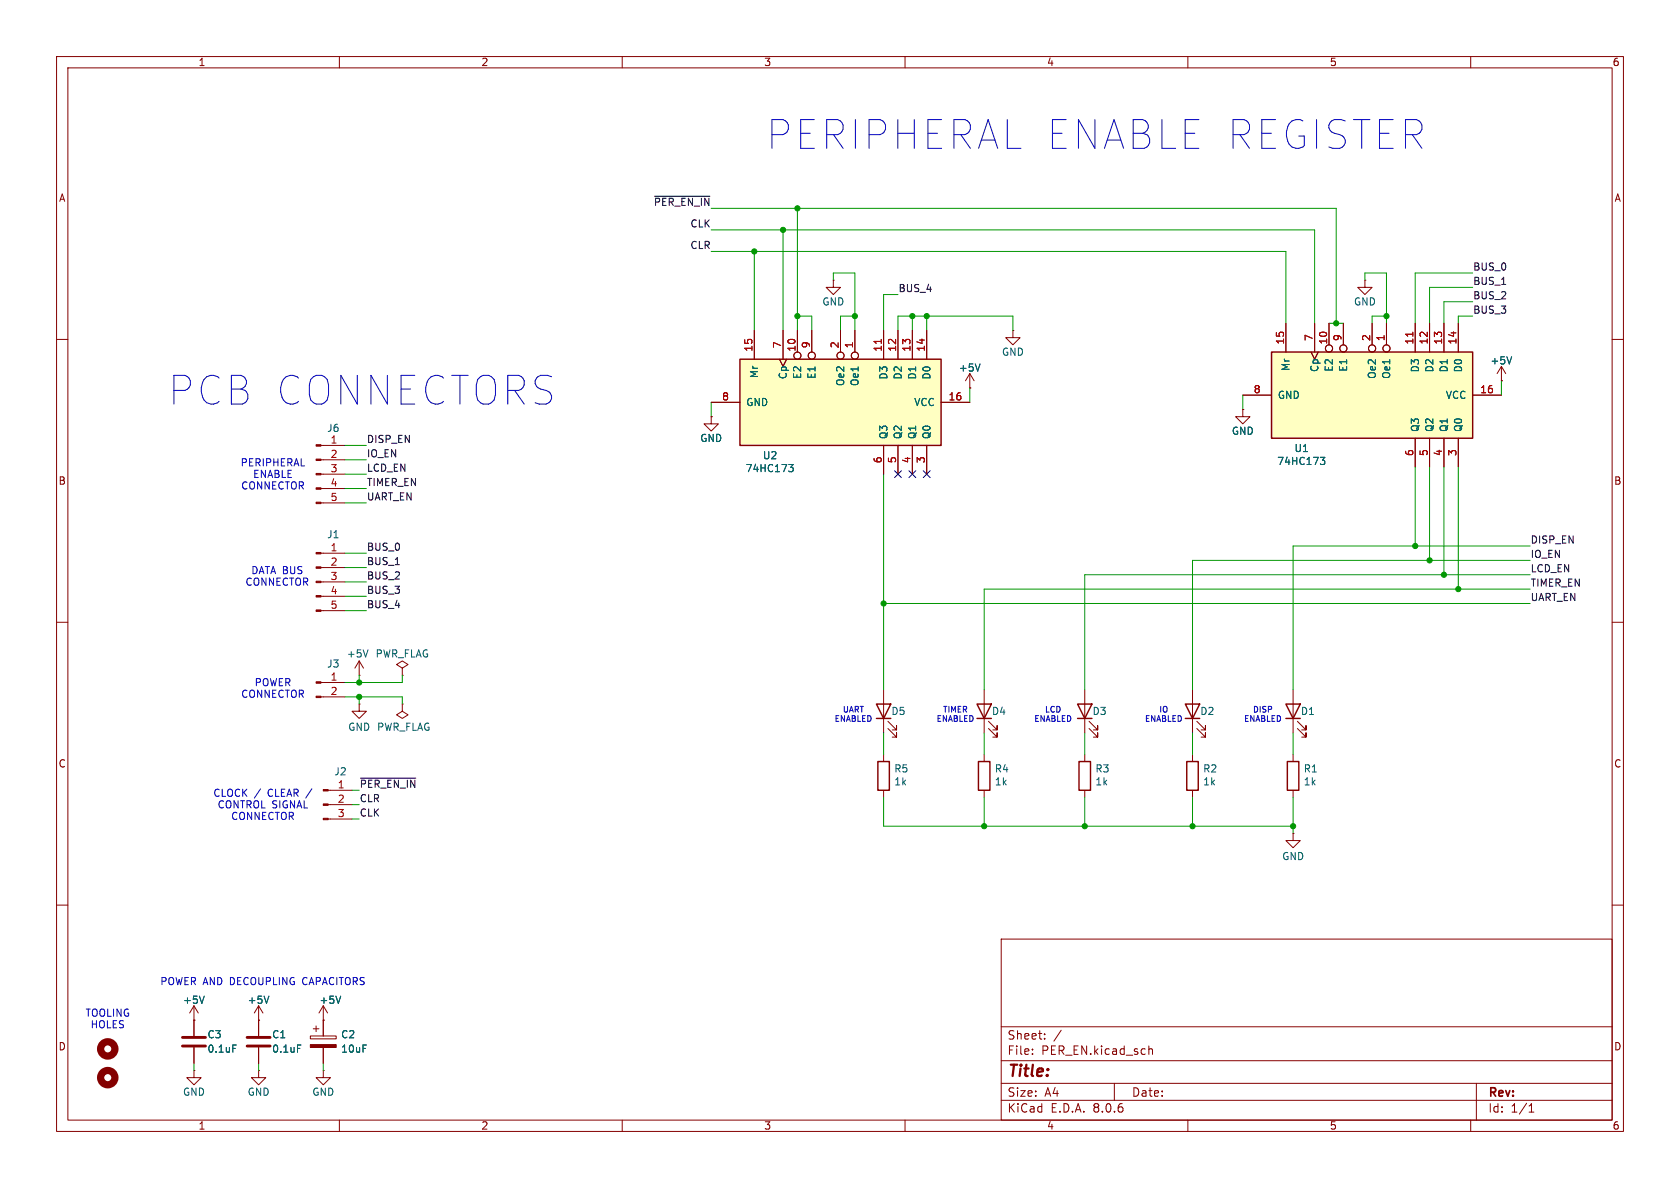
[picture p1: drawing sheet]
<svg xmlns="http://www.w3.org/2000/svg" width="297mm" height="210mm" viewBox="0 0 297 210" stroke-linecap="round" stroke-linejoin="round" font-family="sans-serif">
<g fill="none" stroke="#840000" stroke-width=".18">
<path d="M10 10h277v190h-277zM12 12h273v186h-273zM60 10v2M110 10v2M160 10v2M210 10v2M260 10v2M10 60h2M147.3 49.5v1.3h1.3l-1.3 1.3-1.3-1.3h1.3M147.3 49.5h.1M179.1 58.4v1.3h1.2l-1.2 1.3-1.3-1.3h1.3M179.1 58.4h.1"/>
<path d="M285 60h2M56.7 78.7h4.3M171.4 68.6h.1M171.4 66l-.7 1.3M171.4 66v2.6M171.4 66l.8 1.3M56.7 97.8h4.3M56.7 88.9h4.3M56.7 86.4h4.3M56.7 83.8h4.3M56.7 81.3h4.3M10 110h2"/>
<path d="M56.7 108h4.3M56.7 105.4h4.3M56.7 102.9h4.3M56.7 100.3h4.3M63.5 119.4h.1M63.5 116.8l-.8 1.3M63.5 116.8v2.6M63.5 116.8l.8 1.3M71.1 118.1l1-.6-1-.7-1 .7 1 .6v1.3M71.1 119.4h.1M285 110h2M56.7 123.2h4.3"/>
<path d="M56.7 120.7h4.3M63.5 124.5v1.2h1.3l-1.3 1.3-1.3-1.3h1.3M63.5 124.5h.1M71.1 124.5v1.2l1 .7-1 .6-1-.6 1-.7M71.1 124.5h.1M156.2 133.4v1.2M156.2 139.7v1.3M174 133.4v1.2M174 139.7v1.3M191.8 121.9v7.6M192.5 128.8l1.6 1.5v-.8v.8h-.8M192.5 127.5l1.6 1.5v-.7v.7h-.8"/>
<path d="M210.8 121.9v7.6M210.8 133.4v1.2M210.8 139.7v1.3M211.6 128.8l1.5 1.5v-.8v.8h-.8M211.6 127.5l1.5 1.5v-.7v.7h-.8M228.6 121.9v7.6M228.6 133.4v1.2M228.6 139.7v1.3M229.4 128.8l1.5 1.5v-.8v.8h-.8M229.4 127.5l1.5 1.5v-.7v.7h-.8M10 160h2M228.6 147.3v1.3h1.3l-1.3 1.3-1.3-1.3h1.3"/>
<path d="M228.6 147.3h.1M285 160h2M57.1 177.8l-.7 1.3M57.1 177.8v2.5M57.1 177.8l.8 1.3M177 166h108v32h-108zM57.1 180.3h.1M60 198v2M110 198v2M160 198v2M177 194.5h108M177 191.5h108"/>
<path d="M177 187.5h108M177 181.5h108M182.5 186.3v.1M182.5 185.5v.1M184.7 183.6v.1M184.7 182.8v.1M187.6 182.1l-1.3 2M197 191.5v3M203.1 184.9v1.5M203.1 185.5l.2-.1 .4 .1v.9M210 198v2M260 198v2"/>
<path d="M261 191.5v6.5M270.3 196.6h.9M270.3 195.5l.4-.4v1.5"/>
</g>
<path d="M155.2 134.6h2v5.1h-2zM173 134.6h2v5.1h-2zM190.5 124.5h2.5l-1.2 2.5zM190.5 127h2.5M209.5 124.5h2.6l-1.3 2.5zM209.5 127h2.6M209.8 134.6h2v5.1h-2zM227.3 124.5h2.6l-1.3 2.5zM227.3 127h2.6M227.6 134.6h2v5.1h-2z" fill="none" stroke="#840000" stroke-width=".25"/>
<path d="M173.3 64.3l-.5 1.3M65.1 114.9l-.5 1.2M60.2 176.1l-.4 1.3" fill="none" stroke="#006464" stroke-width=".18"/>
<g fill="#840000" stroke="#840000" stroke-width=".18">
<path d="M55.9 107.8h.8v.3h-.8z"/>
<path d="M55.9 105.3h.8v.2h-.8z"/>
<path d="M55.9 102.7h.8v.3h-.8z"/>
<path d="M55.9 100.2h.8v.3h-.8z"/>
<path d="M55.9 97.7h.8v.2h-.8z"/>
<path d="M55.9 123.1h.8v.2h-.8z"/>
<path d="M55.9 120.5h.8v.3h-.8z"/>
<path d="M55.9 88.8h.8v.2h-.8z"/>
<path d="M55.9 86.2h.8v.3h-.8z"/>
<path d="M55.9 83.7h.8v.2h-.8z"/>
<path d="M55.9 81.2h.8v.2h-.8z"/>
<path d="M55.9 78.6h.8v.3h-.8z"/>
</g>
<path d="M224.8 62.2h35.5v15.3h-35.5z" fill="#ffffc2"/>
<path d="M224.8 62.2h35.5v15.3h-35.5zM172.7 124.5h2.6l-1.3 2.5zM172.7 127h2.6" fill="none" stroke="#840000" stroke-width=".25"/>
<g fill="none" stroke="#840000" stroke-width=".18">
<path d="M227.3 57.2v5M232.4 57.2v5M234.9 57.2v3.8M237.5 57.2v3.8M241.3 49.5v1.3h1.3l-1.3 1.3-1.3-1.3h1.3M241.3 49.5h.1M242.6 57.2v3.8M245.1 57.2v3.8M250.2 57.2v5M252.7 57.2v5M255.3 57.2v5M257.8 57.2v5"/>
<path d="M219.7 72.4v1.3h1.3l-1.3 1.2-1.3-1.2h1.3M219.7 72.4h.1M219.7 69.9h5.1M231.8 62.2l.6 1.3 .6-1.3M250.2 77.5v5.1M252.7 77.5v5.1M255.3 77.5v5.1M257.8 77.5v5.1M260.3 69.9h5.1M265.4 67.3h.1M265.4 64.8l-.7 1.2M265.4 64.8v2.5"/>
<path d="M265.4 64.8l.8 1.2M174 121.9v7.6M174.8 128.8l1.5 1.5v-.8v.8h-.8M174.8 127.5l1.5 1.5v-.7v.7h-.8"/>
<circle cx="234.9" cy="61.6" r=".63"/>
<circle cx="237.5" cy="61.6" r=".63"/>
<circle cx="242.6" cy="61.6" r=".63"/>
<circle cx="245.1" cy="61.6" r=".63"/>
</g>
<path d="M249.8 58.7v.7" fill="none" stroke="#a90000" stroke-width=".18"/>
<path d="M267.2 63.1l-.4 1.2M233.4 80.8h.8l-.4 .5 .3 .1 .1 .5-.2 .2h-.4" fill="none" stroke="#006464" stroke-width=".18"/>
<path d="M130.8 63.5h35.6v15.2h-35.6z" fill="#ffffc2"/>
<path d="M130.8 63.5h35.6v15.2h-35.6zM154.9 124.5h2.6l-1.3 2.5zM154.9 127h2.6M190.8 134.6h2v5.1h-2z" fill="none" stroke="#840000" stroke-width=".25"/>
<g fill="none" stroke="#840000" stroke-width=".18">
<path d="M133.3 58.4v5.1M138.4 58.4v5.1M141 58.4v3.8M143.5 58.4v3.8M148.6 58.4v3.8M151.1 58.4v3.8M156.2 58.4v5.1M158.7 58.4v5.1M161.3 58.4v5.1M163.8 58.4v5.1M227.3 57.2v5M232.4 57.2v5"/>
<path d="M234.9 57.2v3.8M237.5 57.2v3.8M242.6 57.2v3.8M245.1 57.2v3.8M250.2 57.2v5M252.7 57.2v5M255.3 57.2v5M257.8 57.2v5M125.7 73.7v1.2h1.3l-1.3 1.3-1.2-1.3h1.2M125.7 73.7h.1M125.7 71.1h5.1M137.8 63.5l.6 1.3 .7-1.3"/>
<path d="M156.2 78.7v5.1M158.7 78.7v5.1M161.3 78.7v5.1M163.8 78.7v5.1M166.4 71.1h5M171.4 68.6h.1M219.7 72.4h.1M219.7 69.9h5.1M231.8 62.2l.6 1.3 .6-1.3M250.2 77.5v5.1M252.7 77.5v5.1M255.3 77.5v5.1"/>
<path d="M257.8 77.5v5.1M260.3 69.9h5.1M265.4 67.3h.1M58 139.7h4.2M156.2 121.9v7.6M157 128.8l1.5 1.5v-.8v.8h-.8M157 127.5l1.5 1.5v-.7v.7h-.8M191.8 133.4v1.2M191.8 139.7v1.3M58 144.8h4.2M58 142.2h4.2M34.3 177.8l-.8 1.3"/>
<path d="M34.3 177.8v5.3M34.3 177.8l.8 1.3M45.7 177.8l-.7 1.3M45.7 177.8v5.3M45.7 177.8l.8 1.3M34.3 180.3h.1M34.3 189.2v1.3h1.3l-1.3 1.3-1.3-1.3h1.3M34.3 189.2h.1M34.3 185.2v2.8M45.7 180.3h.1M45.7 189.2v1.3h1.3l-1.3 1.3-1.3-1.3h1.3M45.7 189.2h.1"/>
<path d="M45.7 185.2v2.8M54.9 183.1h4.5v.5h-4.5zM55.4 181.9h1M55.9 181.4v1M57.1 189.2v1.3h1.3l-1.3 1.3-1.2-1.3h1.2M57.1 189.2h.1M57.1 180.3h.1M57.1 180.3v2.8M57.1 185.2v2.8"/>
<circle cx="141" cy="62.9" r=".63"/>
<circle cx="143.5" cy="62.9" r=".63"/>
<circle cx="148.6" cy="62.9" r=".63"/>
<circle cx="151.1" cy="62.9" r=".63"/>
<circle cx="234.9" cy="61.6" r=".63"/>
<circle cx="237.5" cy="61.6" r=".63"/>
<circle cx="242.6" cy="61.6" r=".63"/>
<circle cx="245.1" cy="61.6" r=".63"/>
</g>
<path d="M155.8 60v.7M249.8 58.7v.7" fill="none" stroke="#a90000" stroke-width=".18"/>
<path d="M173.3 64.3l-.5 1.3M267.2 63.1l-.4 1.2M139.4 82.1h.8l-.4 .5 .4 .1v.4l-.2 .3h-.4M233.4 80.8h.8l-.4 .5 .3 .1 .1 .5-.2 .2h-.4M36.1 176.1l-.4 1.3M47.5 176.1l-.4 1.3M60.2 176.1l-.4 1.3M41.2 184.7h.6M52.6 184.7h.6" fill="none" stroke="#006464" stroke-width=".18"/>
<g fill="#840000" stroke="#840000" stroke-width=".18">
<path d="M54.9 184.7h4.5v.5h-4.5z"/>
<path d="M57.1 144.7h.9v.2h-.9z"/>
<path d="M57.1 142.1h.9v.3h-.9z"/>
<path d="M57.1 139.6h.9v.2h-.9z"/>
</g>
<g fill="none" stroke="#840000" stroke-width="1.3">
<circle cx="19" cy="185.4" r="1.27"/>
<circle cx="19" cy="190.5" r="1.27"/>
</g>
<path d="M32.3 184.9h4M32.3 183.4h4M43.7 184.9h4.1M43.7 183.4h4.1" fill="none" stroke="#840000" stroke-width=".51"/>
<path d="M115.7 34.7h9.8M63.7 137.6h9.8" fill="none" stroke="#0f0f0f" stroke-width=".18"/>
<g fill="none" stroke="#009600" stroke-width=".18">
<path d="M125.7 36.8h110.5v20.4M141 36.8v21.6M125.7 44.5h101.6v12.7M125.7 40.6h106.7v16.6M133.3 44.5v13.9M138.4 40.6v17.8M141 55.9h2.5v2.5M147.3 49.5v-1.2h3.8v10.1M151.1 55.9h-2.5v2.5M158.7 52.1h-2.5v6.3M158.7 58.4v-2.5h20.4v2.5M161.3 55.9v2.5"/>
<path d="M163.8 55.9v2.5M234.9 57.2h2.6M241.3 49.5v-1.2h3.8v8.9M245.1 55.9h-2.5v1.3M260.3 55.9h-2.5v1.3M260.3 48.3h-10.1v8.9M260.3 53.3h-5v3.9M260.3 50.8h-7.6v6.4M61 78.7h3.8M125.7 71.1v2.6M171.4 68.6v2.5M219.7 69.9v2.5"/>
<path d="M265.4 67.3v2.6M61 97.8h3.8M61 81.3h3.8M61 88.9h3.8M61 83.8h3.8M61 86.4h3.8M156.2 83.8v38.1M250.2 82.6v13.9M252.7 82.6v16.5M255.3 82.6v19M257.8 82.6v21.5M270.5 99.1h-59.7v22.8"/>
<path d="M270.5 96.5h-41.9v25.4M61 105.4h3.8M61 102.9h3.8M61 108h3.8M61 100.3h3.8M63.5 119.4v1.3M71.1 119.4v1.3h-10.1M156.2 106.7h114.3M270.5 101.6h-78.7v20.3M270.5 104.1h-96.5v17.8M61 123.2h10.1v1.3M62.2 139.7h1.3"/>
<path d="M63.5 123.2v1.3M156.2 129.5v3.9M174 129.5v3.9M191.8 129.5v3.9M210.8 129.5v3.9M228.6 129.5v3.9M62.2 142.2h1.3M62.2 144.8h1.3M156.2 141v5.1h72.4M174 141v5.1M191.8 141v5.1M210.8 141v5.1"/>
<path d="M228.6 141v6.3M34.3 188v1.2M45.7 188v1.2M57.1 188v1.2"/>
</g>
<path d="M158.1 83.2l1.3 1.2M159.4 83.2l-1.3 1.2M160.7 83.2l1.2 1.2M161.9 83.2l-1.2 1.2M163.2 83.2l1.2 1.2M164.4 83.2l-1.2 1.2" fill="none" stroke="#000084" stroke-width=".18"/>
<g fill="#009600" stroke="#009600" stroke-width=".18">
<circle cx="252.7" cy="99.1" r=".46"/>
<circle cx="250.2" cy="96.5" r=".46"/>
<circle cx="236.2" cy="57.2" r=".46"/>
<circle cx="245.1" cy="55.9" r=".46"/>
<circle cx="156.2" cy="106.7" r=".46"/>
<circle cx="63.5" cy="123.2" r=".46"/>
<circle cx="63.5" cy="120.7" r=".46"/>
<circle cx="191.8" cy="146.1" r=".46"/>
<circle cx="174" cy="146.1" r=".46"/>
<circle cx="210.8" cy="146.1" r=".46"/>
<circle cx="228.6" cy="146.1" r=".46"/>
<circle cx="141" cy="36.8" r=".46"/>
<circle cx="141" cy="55.9" r=".46"/>
<circle cx="133.3" cy="44.5" r=".46"/>
<circle cx="138.4" cy="40.6" r=".46"/>
<circle cx="151.1" cy="55.9" r=".46"/>
<circle cx="163.8" cy="55.9" r=".46"/>
<circle cx="161.3" cy="55.9" r=".46"/>
<circle cx="257.8" cy="104.1" r=".46"/>
<circle cx="255.3" cy="101.6" r=".46"/>
</g>
<g font-size="7.1" fill="#0000c2">
<text x="135.5" y="26.6">PERIPHERAL ENABLE REGISTER</text>
<text x="29.8" y="71.9">PCB CONNECTORS</text>
</g>
<text font-size="2.8" fill="#840000" x="178" y="190.9">Title:</text>
<g font-size="2.1" fill="#840000">
<text x="178" y="184">Sheet:</text>
<text x="178" y="186.7">File:</text>
<text x="184.1" y="186.7">PER_EN.kicad_sch</text>
<text x="178" y="196.9">KiCad</text>
<text x="178" y="194.1">Size:</text>
<text x="184.7" y="194.1">A4</text>
<text x="185.7" y="196.9">E.D.A.</text>
<text x="193.3" y="196.9">8.0.6</text>
<text x="200" y="194.1">Date:</text>
<text x="263" y="194.3">Rev:</text>
<text x="263" y="196.9">Id:</text>
<text x="267.1" y="196.9">1/1</text>
</g>
<g font-size="1.8" fill="#840000">
<text x="35" y="11.9">1</text>
<text x="85" y="11.9">2</text>
<text x="135" y="11.9">3</text>
<text x="185" y="11.9">4</text>
<text x="235" y="11.9">5</text>
<text x="285" y="11.9">6</text>
<text x="10.3" y="35.9">A</text>
<text x="285.3" y="35.9">A</text>
<text x="10.3" y="85.9">B</text>
<text x="285.3" y="85.9">B</text>
<text x="10.3" y="135.9">C</text>
<text x="285.3" y="135.9">C</text>
<text x="10.3" y="185.9">D</text>
<text x="285.3" y="185.9">D</text>
<text x="35" y="199.9">1</text>
<text x="85" y="199.9">2</text>
<text x="135" y="199.9">3</text>
<text x="185" y="199.9">4</text>
<text x="235" y="199.9">5</text>
<text x="285" y="199.9">6</text>
</g>
<g font-size="1.8" fill="#0f0f0f">
<text x="115.5" y="36.5">~{PER_EN_IN}</text>
<text x="122" y="40.3">CLK</text>
<text x="122" y="44.1">CLR</text>
<text x="260.3" y="47.9">BUS_0</text>
<text x="158.7" y="51.7">BUS_4</text>
<text x="260.3" y="50.5">BUS_1</text>
<text x="260.3" y="53">BUS_2</text>
<text x="260.3" y="55.5">BUS_3</text>
<text x="64.8" y="83.5">LCD_EN</text>
<text x="64.8" y="78.4">DISP_EN</text>
<text x="64.8" y="80.9">IO_EN</text>
<text x="64.8" y="86">TIMER_EN</text>
<text x="64.8" y="88.6">UART_EN</text>
<text x="64.8" y="97.4">BUS_0</text>
<text x="64.8" y="100">BUS_1</text>
<text x="270.5" y="96.2">DISP_EN</text>
<text x="270.5" y="101.3">LCD_EN</text>
<text x="270.5" y="98.7">IO_EN</text>
<text x="64.8" y="102.5">BUS_2</text>
<text x="64.8" y="105.1">BUS_3</text>
<text x="64.8" y="107.6">BUS_4</text>
<text x="270.5" y="106.3">UART_EN</text>
<text x="270.5" y="103.8">TIMER_EN</text>
<text x="63.5" y="141.9">CLR</text>
<text x="63.5" y="139.4">~{PER_EN_IN}</text>
<text x="63.5" y="144.4">CLK</text>
</g>
<g font-size="1.8" fill="#006464">
<text x="145.3" y="54.2">GND</text>
<text x="239.3" y="54.2">GND</text>
<text x="169.4" y="65.9">+5V</text>
<text x="177" y="63.1">GND</text>
<text x="228.2" y="65.7" transform="rotate(-90 228.2 65.7)">Mr</text>
<text x="233.3" y="65.9" transform="rotate(-90 233.3 65.9)">Cp</text>
<text x="235.8" y="65.8" transform="rotate(-90 235.8 65.8)">E2</text>
<text x="238.4" y="65.8" transform="rotate(-90 238.4 65.8)">E1</text>
<text x="251.1" y="65.9" transform="rotate(-90 251.1 65.9)">D3</text>
<text x="253.6" y="65.9" transform="rotate(-90 253.6 65.9)">D2</text>
<text x="256.1" y="65.9" transform="rotate(-90 256.1 65.9)">D1</text>
<text x="258.7" y="65.9" transform="rotate(-90 258.7 65.9)">D0</text>
<text x="263.4" y="64.6">+5V</text>
<text x="131.8" y="72">GND</text>
<text x="134.2" y="67" transform="rotate(-90 134.2 67)">Mr</text>
<text x="139.3" y="67.1" transform="rotate(-90 139.3 67.1)">Cp</text>
<text x="141.8" y="67.1" transform="rotate(-90 141.8 67.1)">E2</text>
<text x="144.4" y="67.1" transform="rotate(-90 144.4 67.1)">E1</text>
<text x="149.5" y="68.3" transform="rotate(-90 149.5 68.3)">Oe2</text>
<text x="152" y="68.3" transform="rotate(-90 152 68.3)">Oe1</text>
<text x="157.1" y="67.2" transform="rotate(-90 157.1 67.2)">D3</text>
<text x="159.6" y="67.2" transform="rotate(-90 159.6 67.2)">D2</text>
<text x="161.5" y="72">VCC</text>
<text x="162.2" y="67.2" transform="rotate(-90 162.2 67.2)">D1</text>
<text x="164.7" y="67.2" transform="rotate(-90 164.7 67.2)">D0</text>
<text x="225.8" y="70.7">GND</text>
<text x="243.4" y="67.1" transform="rotate(-90 243.4 67.1)">Oe2</text>
<text x="246" y="67.1" transform="rotate(-90 246 67.1)">Oe1</text>
<text x="255.5" y="70.7">VCC</text>
<text x="57.7" y="76.6">J6</text>
<text x="157.1" y="77.7" transform="rotate(-90 157.1 77.7)">Q3</text>
<text x="159.6" y="77.7" transform="rotate(-90 159.6 77.7)">Q2</text>
<text x="162.2" y="77.7" transform="rotate(-90 162.2 77.7)">Q1</text>
<text x="164.7" y="77.7" transform="rotate(-90 164.7 77.7)">Q0</text>
<text x="217.7" y="77.1">GND</text>
<text x="251.1" y="76.5" transform="rotate(-90 251.1 76.5)">Q3</text>
<text x="253.6" y="76.5" transform="rotate(-90 253.6 76.5)">Q2</text>
<text x="256.1" y="76.5" transform="rotate(-90 256.1 76.5)">Q1</text>
<text x="258.7" y="76.5" transform="rotate(-90 258.7 76.5)">Q0</text>
<text x="123.7" y="78.3">GND</text>
<text x="131.7" y="83.7">74HC173</text>
<text x="134.8" y="81.4">U2</text>
<text x="225.7" y="82.4">74HC173</text>
<text x="228.8" y="80.1">U1</text>
<text x="57.7" y="95.4">J1</text>
<text x="57.7" y="118.2">J3</text>
<text x="61.2" y="116.4">+5V</text>
<text x="66.3" y="116.4">PWR_FLAG</text>
<text x="61.5" y="129.4">GND PWR_FLAG</text>
<text x="157.5" y="126.6">D5</text>
<text x="175.3" y="126.6">D4</text>
<text x="193" y="126.6">D3</text>
<text x="212.1" y="126.6">D2</text>
<text x="229.9" y="126.6">D1</text>
<text x="59" y="137.3">J2</text>
<text x="158" y="136.8">R5</text>
<text x="175.8" y="136.8">R4</text>
<text x="193.6" y="136.8">R3</text>
<text x="212.6" y="136.8">R2</text>
<text x="230.4" y="136.8">R1</text>
<text x="158" y="139">1k</text>
<text x="175.8" y="139">1k</text>
<text x="193.6" y="139">1k</text>
<text x="212.6" y="139">1k</text>
<text x="230.4" y="139">1k</text>
<text x="226.6" y="152.2">GND</text>
<text x="32.3" y="177.6">+5V</text>
<text x="43.7" y="177.6">+5V</text>
<text x="56.4" y="177.6">+5V</text>
<text x="36.6" y="183.7">C3</text>
<text x="48" y="183.7">C1</text>
<text x="60.2" y="183.7">C2</text>
<text x="36.6" y="186.3">0.1uF</text>
<text x="48" y="186.3">0.1uF</text>
<text x="60.2" y="186.3">10uF</text>
<text x="32.3" y="193.9">GND</text>
<text x="43.7" y="193.9">GND</text>
<text x="55.1" y="193.9">GND</text>
</g>
<g font-size="1.8" fill="#a90000">
<text x="133.1" y="62.3" transform="rotate(-90 133.1 62.3)">15</text>
<text x="138.2" y="61.7" transform="rotate(-90 138.2 61.7)">7</text>
<text x="140.7" y="62.3" transform="rotate(-90 140.7 62.3)">10</text>
<text x="143.3" y="61.7" transform="rotate(-90 143.3 61.7)">9</text>
<text x="148.3" y="61.7" transform="rotate(-90 148.3 61.7)">2</text>
<text x="150.9" y="61.7" transform="rotate(-90 150.9 61.7)">1</text>
<text x="156" y="62.3" transform="rotate(-90 156 62.3)">11</text>
<text x="158.5" y="62.3" transform="rotate(-90 158.5 62.3)">12</text>
<text x="161" y="62.3" transform="rotate(-90 161 62.3)">13</text>
<text x="163.6" y="62.3" transform="rotate(-90 163.6 62.3)">14</text>
<text x="227.1" y="61" transform="rotate(-90 227.1 61)">15</text>
<text x="232.2" y="60.4" transform="rotate(-90 232.2 60.4)">7</text>
<text x="234.7" y="61" transform="rotate(-90 234.7 61)">10</text>
<text x="237.2" y="60.4" transform="rotate(-90 237.2 60.4)">9</text>
<text x="242.3" y="60.4" transform="rotate(-90 242.3 60.4)">2</text>
<text x="244.9" y="60.4" transform="rotate(-90 244.9 60.4)">1</text>
<text x="249.9" y="61" transform="rotate(-90 249.9 61)">11</text>
<text x="252.5" y="61" transform="rotate(-90 252.5 61)">12</text>
<text x="255" y="61" transform="rotate(-90 255 61)">13</text>
<text x="257.6" y="61" transform="rotate(-90 257.6 61)">14</text>
<text x="127.6" y="70.9">8</text>
<text x="167.6" y="70.9">16</text>
<text x="221.5" y="69.6">8</text>
<text x="261.6" y="69.6">16</text>
<text x="58.3" y="78.5">1</text>
<text x="58.3" y="81">2</text>
<text x="58.3" y="83.6">3</text>
<text x="156" y="82" transform="rotate(-90 156 82)">6</text>
<text x="158.5" y="82" transform="rotate(-90 158.5 82)">5</text>
<text x="161" y="82" transform="rotate(-90 161 82)">4</text>
<text x="163.6" y="82" transform="rotate(-90 163.6 82)">3</text>
<text x="249.9" y="80.7" transform="rotate(-90 249.9 80.7)">6</text>
<text x="252.5" y="80.7" transform="rotate(-90 252.5 80.7)">5</text>
<text x="255" y="80.7" transform="rotate(-90 255 80.7)">4</text>
<text x="257.6" y="80.7" transform="rotate(-90 257.6 80.7)">3</text>
<text x="58.3" y="86.1">4</text>
<text x="58.3" y="88.6">5</text>
<text x="58.3" y="97.5">1</text>
<text x="58.3" y="100.1">2</text>
<text x="58.3" y="102.6">3</text>
<text x="58.3" y="105.2">4</text>
<text x="58.3" y="107.7">5</text>
<text x="58.3" y="120.4">1</text>
<text x="58.3" y="122.9">2</text>
<text x="59.6" y="139.4">1</text>
<text x="59.6" y="142">2</text>
<text x="59.6" y="144.5">3</text>
</g>
<g font-size="1.8" fill="#0000c2">
<text x="42.4" y="82.6">PERIPHERAL</text>
<text x="42.5" y="86.7">CONNECTOR</text>
<text x="44.7" y="84.7">ENABLE</text>
<text x="44.3" y="101.7">DATA BUS</text>
<text x="43.3" y="103.7">CONNECTOR</text>
<text x="42.5" y="123.6">CONNECTOR</text>
<text x="44.9" y="121.5">POWER</text>
<text x="37.6" y="141.1">CLOCK</text>
<text x="38.4" y="143.1">CONTROL SIGNAL</text>
<text x="45" y="141.1">/</text>
<text x="47.5" y="141.1">CLEAR /</text>
<text x="40.8" y="145.2">CONNECTOR</text>
<text x="15" y="179.9">TOOLING</text>
<text x="28.2" y="174.3">POWER AND DECOUPLING</text>
<text x="53.8" y="174.3">CAPACITORS</text>
<text x="15.9" y="182">HOLES</text>
</g>
<g font-size="1.4" fill="#0000c2">
<text x="147.4" y="127.8">ENABLED</text>
<text x="148.9" y="126.2">UART</text>
<text x="165.5" y="127.8">ENABLED</text>
<text x="166.6" y="126.2">TIMER</text>
<text x="182.7" y="127.8">ENABLED</text>
<text x="184.6" y="126.2">LCD</text>
<text x="202.3" y="127.8">ENABLED</text>
<text x="204.8" y="126.2">IO</text>
<text x="219.8" y="127.8">ENABLED</text>
<text x="221.4" y="126.2">DISP</text>
</g>
</svg>
